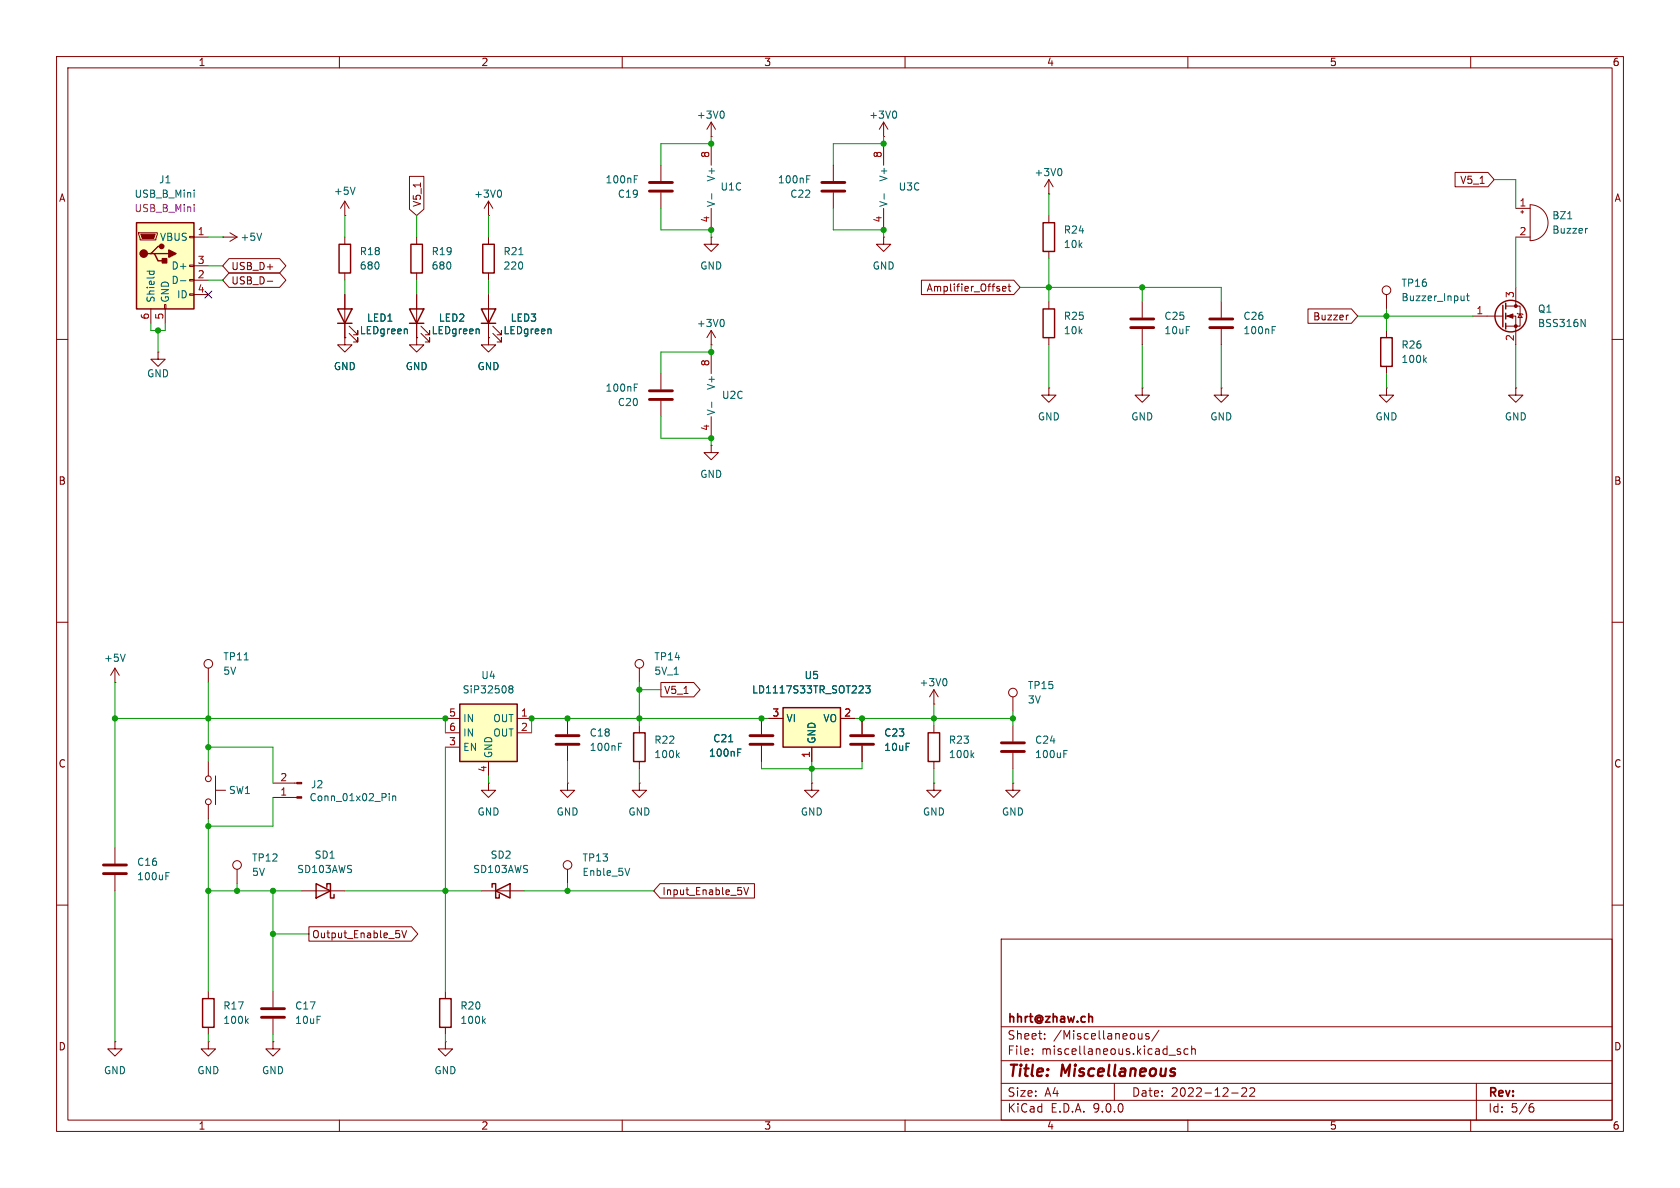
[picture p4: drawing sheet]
<svg xmlns="http://www.w3.org/2000/svg" width="297mm" height="210mm" viewBox="0 0 297 210" stroke-linecap="round" stroke-linejoin="round" font-family="sans-serif">
<g fill="none" stroke="#840000" stroke-width=".18">
<path d="M10 10h277v190h-277zM12 12h273v186h-273zM60 10v2M110 10v2M160 10v2M210 10v2M260 10v2M245.1 58.4v1.3M10 60h2M245.1 64.8v1.2M285 60h2M10 110h2"/>
<path d="M20.3 118.1l-.7 1.3M20.3 118.1l.8 1.3M20.3 118.1v2.6M285 110h2M20.3 120.7h.1M86.4 138.4v1.3h1.2l-1.2 1.3-1.3-1.3h1.3M86.4 138.4h.1M143.5 138.4v1.3h1.3l-1.3 1.3-1.3-1.3h1.3M143.5 138.4h.1M10 160h2M177 166h108v32h-108zM285 160h2"/>
<path d="M60 198v2M110 198v2M160 198v2M177 194.5h108M177 191.5h108M177 187.5h108M177 181.5h108M182.5 186.3v.1M182.5 185.5v.1M184.7 183.6v.1M184.7 182.8v.1M197 191.5v3"/>
<path d="M201.9 182.7v1M201.9 183.6l-.2 .1-.4-.1M203.1 182.8l-.4-.1-.2 .2 .1 .2 .5 .2v.3h-.6M204.9 182.1l-1.3 2M206.7 186.5h1.1M208.7 185.5l-.4-.1-.2 .2 .1 .2 .5 .2v.3h-.6M210 198v2M210 185.5l-.4-.1-.3 .3v.4l.2 .2h.5M210.7 185.5l.2-.1 .3 .1 .1 .9M210.7 184.9v1.5M217.7 193.2h1.2M219.5 192.4l.6-.1 .2 .1 .1 .3-.9 1.1h.9"/>
<path d="M221 192.4l.5-.1 .2 .1 .1 .3-.9 1.1h.9M260 198v2M261 191.5v6.5M270.6 195.7h.4l.2 .3-.1 .5-.5 .1M271 195.1l-.4 .1"/>
</g>
<path d="M192.9 179.7l.2 .2v.8" fill="none" stroke="#840000" stroke-width=".3"/>
<path d="M244.1 59.7h2v5.1h-2z" fill="none" stroke="#840000" stroke-width=".25"/>
<path d="M251.8 63.6l.4 .5M252.2 63.2l-.5 .5M22.1 115.6l-.4 1.3" fill="none" stroke="#006464" stroke-width=".18"/>
<path d="M24.1 39.4h10.2v15.2h-10.2z" fill="#ffffc2"/>
<path d="M24.1 39.4h10.2v15.2h-10.2zM26.7 44.8h.6l.6 1.3h1.3M27.3 44.8h2.5M28.6 43.6h-.7l-1.2 1.2h-.7M59.9 43.2h2.1v5.1h-2.1zM72.4 54.6h2.5l-1.2 2.6zM72.4 57.2h2.5M72.6 43.2h2.1v5.1h-2.1zM85.1 54.6h2.5l-1.2 2.6zM85.1 57.2h2.5M85.3 43.2h2.1v5.1h-2.1z" fill="none" stroke="#840000" stroke-width=".25"/>
<g fill="none" stroke="#840000" stroke-width=".18">
<path d="M61 38.1h.1M61 35.6l-.8 1.2M61 35.6l.7 1.2M61 35.6v2.5M86.4 38.1h.1M86.4 35.6v2.5M86.4 35.6l-.8 1.2M86.4 35.6l.7 1.2M185.4 34.3h.1M185.4 31.8l-.7 1.2M185.4 31.8l.8 1.2M185.4 31.8v2.5"/>
<path d="M24.5 41.1h3.3v.3l-.2 1h-2.8zM26.7 54.6v2.6M29.1 53.8h.2v.8h-.2zM29.2 54.6v2.6M33.5 41.8h.8v.2h-.8zM33.5 46.9h.8v.2h-.8zM33.5 49.4h.8v.3h-.8zM33.5 51.9h.8v.3h-.8zM34.3 41.9h2.5M34.3 47h2.5M34.3 49.5h2.5M34.3 52.1h2.5"/>
<path d="M61 41.9v1.3M61 48.3v1.2M73.7 59.7v1.3h1.2l-1.2 1.2-1.3-1.2h1.3M73.7 59.7h.1M73.7 41.9v1.3M73.7 48.3v1.2M73.7 52.1v7.6M74.4 58.9l1.5 1.6v-.8v.8h-.7M74.4 57.7l1.5 1.5v-.8v.8h-.7M86.4 59.7v1.3h1.2l-1.2 1.2-1.3-1.2h1.3M86.4 59.7h.1M86.4 41.9v1.3"/>
<path d="M86.4 48.3v1.2M86.4 52.1v7.6M87.1 58.9l1.5 1.6v-.8v.8h-.7M87.1 57.7l1.5 1.5v-.8v.8h-.7M201.9 53.3v2.8M201.9 58.2v2.8M215.9 53.3v2.8M215.9 58.2v2.8M27.9 62.2v1.3h1.3l-1.3 1.3-1.2-1.3h1.2M27.9 62.2h.1M125.7 78.7v1.3h1.3l-1.3 1.3-1.2-1.3h1.2M125.7 78.7h.1"/>
<path d="M201.9 68.6v1.3h1.3l-1.3 1.2-1.2-1.2h1.2M201.9 68.6h.1M215.9 68.6v1.3h1.3l-1.3 1.2-1.3-1.2h1.3M215.9 68.6h.1M113 118.1v2.6M134.6 127v2.8M134.6 131.8v2.8M152.4 127v2.8M152.4 131.8v2.8M165.1 124.5h.1M165.1 121.9l-.8 1.3M165.1 121.9l.8 1.3"/>
<path d="M165.1 121.9v2.6M179.1 123.2v2.5M179.1 128.3v2.8M179.1 133.1v2.8"/>
<circle cx="113" cy="117.3" r=".76"/>
<circle cx="179.1" cy="122.4" r=".76"/>
</g>
<path d="M24.9 41.4h2.5l-.2 .8h-2.1z" fill="#840000" stroke="#840000" stroke-width=".18"/>
<g fill="#840000" stroke="#840000" stroke-width=".25">
<path d="M28.7 45.7h.8v.8h-.8z"/>
<path d="M29.8 44.2l1.3 .6-1.3 .7z"/>
<circle cx="25.4" cy="44.8" r=".63"/>
<circle cx="28.6" cy="43.6" r=".38"/>
</g>
<g fill="none" stroke="#006464" stroke-width=".18">
<path d="M34.3 33.6v.1M34.3 34v.9M62.8 33.1l-.4 1.3M88.4 33.6a.79 .79 0 0 1 0 1.3M187.4 29.8a.79 .79 0 0 1 0 1.3M26 47.9h1.2M26.5 47.9l-.1 .4M27.2 47.9v.4M31.9 49.6h1M84.7 58.2v.8M91.7 45h.8M97.4 58.2v.8"/>
<path d="M224.9 58.3h.4M224.9 57.7h.6M167.1 120a.79 .79 0 0 1 0 1.2M128.8 131.1h.7M130.4 133h.4M130.4 132.4h.6M188.1 133.3h.4M188.1 132.7h.6"/>
</g>
<path d="M34.3 36.1v.2M34.3 36.6v.8" fill="none" stroke="#840084" stroke-width=".18"/>
<path d="M199.9 56.4h4.1M199.9 57.9h4.1M213.9 56.4h4M213.9 57.9h4M132.6 130h4.1M132.6 131.6h4.1M150.4 130h4M150.4 131.6h4M177 131.3h4.1M177 132.8h4.1" fill="none" stroke="#840000" stroke-width=".51"/>
<path d="M138.4 125.1h10.2v7h-10.2z" fill="#ffffc2"/>
<g fill="none" stroke="#840000" stroke-width=".25">
<path d="M184.4 39.4h2v5.1h-2zM59.7 54.6h2.5l-1.2 2.6zM59.7 57.2h2.5M184.4 54.6h2v5.1h-2zM265.7 54v3.8M266.2 53.6v1M266.2 55.4v1M266.2 57.2v1M112 129.5h2v5.1h-2zM138.4 125.1h10.2v7h-10.2zM164.1 129.5h2v5.1h-2zM55.9 156.2l2.5 1.3-2.5 1.3z"/>
<path d="M57.8 156.8v-.6h.6v2.6h.7v-.7M35.8 176.5h2v5.1h-2zM77.7 176.5h2.1v5.1h-2.1z"/>
<circle cx="267.1" cy="55.9" r="2.79"/>
</g>
<g fill="none" stroke="#840000" stroke-width=".18">
<path d="M116.8 29.2v2.8M116.8 34v2.8M125.7 24.1h.1M125.7 21.6v2.5M125.7 25.4v3.8M125.7 36.8v3.8M125.7 21.6l-.7 1.3M125.7 21.6l.8 1.3M147.3 29.2v2.8M147.3 34v2.8M156.2 24.1h.1M156.2 21.6l-.8 1.3"/>
<path d="M156.2 21.6l.8 1.3M156.2 21.6v2.5M156.2 25.4v3.8M156.2 36.8v3.8M185.4 38.1v1.3M268 36.8h2.5M268.9 37.5h.5M269.1 37.2v.5M270.5 36.2a3.2 3.2 0 0 1 3.2 3.2 3.2 3.2 0 0 1-3.2 3.1zM39.4 41.9h.1M39.4 41.9h2.5M40.6 41.1l1.3 .8"/>
<path d="M41.9 41.9l-1.3 .8M61 59.7v1.3h1.2l-1.2 1.2-1.3-1.2h1.3M61 59.7h.1M61 52.1v7.6M61.7 58.9l1.5 1.6v-.8v.8h-.7M61.7 57.7l1.5 1.5v-.8v.8h-.7M125.7 41.9v1.3h1.3l-1.3 1.3-1.2-1.3h1.2M125.7 41.9h.1M125.7 58.4l-.7 1.3M125.7 58.4l.8 1.3M125.7 58.4v2.6M156.2 41.9v1.3h1.3l-1.3 1.3-1.3-1.3h1.3"/>
<path d="M156.2 41.9h.1M185.4 44.5v1.2M185.4 53.3v1.3M185.4 59.7v1.3M245.1 52.1v2.5M260.3 55.9h5.4M266.2 54.1h2.5v3.6h-2.5M266.2 55.9h1.8v5.1M268 41.9h2.5M268 50.8v3.3M268.2 55.4l.2 .1h.7l.1 .1M268.7 55.5l.4 .6h-.7z"/>
<path d="M116.8 66v2.8M116.8 70.9v2.8M125.7 61h.1M125.7 62.2v3.8M125.7 73.7v3.8M185.4 68.6v1.3h1.3l-1.3 1.2-1.3-1.2h1.3M185.4 68.6h.1M245.1 68.6v1.3h1.3l-1.3 1.2-1.3-1.2h1.3M245.1 68.6h.1M268 68.6v1.3h1.2l-1.2 1.2-1.3-1.2h1.3M268 68.6h.1M36.8 134.6v2.6"/>
<path d="M38.1 139.7h1.8M38.1 137.2v5M48.3 138.4h4.2M100.3 127v2.8M100.3 131.8v2.8M113 138.4v1.3h1.3l-1.3 1.3-1.2-1.3h1.2M113 138.4h.1M113 128.3v1.2M113 134.6v1.3M135.9 127h2.5M143.5 132.1v2.5M148.6 127h2.5"/>
<path d="M165.1 138.4v1.3h1.3l-1.3 1.3-1.3-1.3h1.3M165.1 138.4h.1M165.1 128.3v1.2M165.1 134.6v1.3M179.1 138.4v1.3h1.2l-1.2 1.3-1.3-1.3h1.3M179.1 138.4h.1M20.3 149.9v2.8M20.3 154.7v2.8M36.8 142.2v2.6M41.9 153.7v2.5M48.3 141h4.2M53.3 157.5h7.7"/>
<path d="M36.8 175.3v1.2M48.3 175.3v2.8M78.7 175.3v1.2M20.3 184.2v1.2h1.3l-1.3 1.3-1.3-1.3h1.3M20.3 184.2h.1M36.8 184.2v1.2h1.3l-1.3 1.3-1.2-1.3h1.2M36.8 184.2h.1M36.8 181.6v1.3M48.3 184.2v1.2h1.2l-1.2 1.3-1.3-1.3h1.3M48.3 184.2h.1M48.3 180.1v2.8M78.7 184.2v1.2h1.3l-1.3 1.3-1.2-1.3h1.2"/>
<path d="M78.7 184.2h.1M78.7 181.6v1.3"/>
<circle cx="245.1" cy="51.3" r=".76"/>
<circle cx="36.8" cy="137.7" r=".51"/>
<circle cx="36.8" cy="141.7" r=".51"/>
<circle cx="41.9" cy="152.9" r=".76"/>
</g>
<g fill="none" stroke="#006464" stroke-width=".18">
<path d="M127.7 19.6a.79 .79 0 0 1 0 1.3M158.2 19.6a.79 .79 0 0 1 0 1.3M112.1 31.7h.5M112.1 31.1h.6M125.8 34.2v1M142.6 31.7h.4M142.6 31.1h.6M156.3 34.2v1M277.2 38.7h.7M46.3 41.2l-.5 1.3M72 58.2v.8M127.7 56.5a.79 .79 0 0 1 0 1.2"/>
<path d="M258.8 52.3v.9M258.8 53l-.2 .2M259.3 52.3h.4M259.4 51.9v1.1l.3 .2M279.5 56.5l.7 1.2v-1.2M280.7 40.4h-.3M112.1 68.5h.5M112.1 67.9h.6M125.8 71.1v.9M109.3 132h.5M109.3 131.4h.6M119.7 133.4l.4 .5"/>
<path d="M120.1 133.1l-.5 .5M153 121.2h.8l-.4 .5 .4 .1v.6l-.2 .1-.6-.1M171.8 133.4l.4 .5M172.2 133.1l-.5 .5M29.3 154.9h.4M29.3 154.2h.6M68.8 140.3v.1M68.8 140.7v.8M69.4 140.7v.8M69.4 140.8l.2-.1 .3 .1 .1 .7M43.5 180.4l.4 .5M43.9 180.1l-.5 .5"/>
<path d="M85.4 180.4l.4 .5M85.8 180.1l-.5 .5"/>
</g>
<g fill="#840000" stroke="#840000" stroke-width=".18">
<path d="M266.4 55.9l1.1-.4v.8z"/>
<path d="M52.5 140.8h.8v.3h-.8z"/>
<path d="M52.5 138.3h.8v.3h-.8z"/>
<circle cx="268" cy="54.1" r=".25"/>
<circle cx="268" cy="57.7" r=".25"/>
</g>
<path d="M114.8 33.8h4.1M114.8 32.3h4.1M145.3 33.8h4.1M145.3 32.3h4.1M114.8 70.6h4.1M114.8 69.1h4.1M98.3 130h4.1M98.3 131.6h4.1M18.3 152.9h4.1M18.3 154.4h4.1M46.2 178.3h4.1M46.2 179.8h4.1" fill="none" stroke="#840000" stroke-width=".51"/>
<path d="M81.3 124.5h10.1v10.1h-10.1z" fill="#ffffc2"/>
<path d="M81.3 124.5h10.1v10.1h-10.1zM87 156.8v-.6h.6v2.6h.7v-.7M87.6 157.5l2.6-1.3v2.6z" fill="none" stroke="#840000" stroke-width=".25"/>
<g fill="none" stroke="#840000" stroke-width=".18">
<path d="M72.4 31.2h2.5v5.8l-1.2 1.1-1.3-1.1zM257.2 30.5h5.8l1.2 1.3-1.2 1.2h-5.8zM40.5 45.7h8.9l1.1 1.3-1.1 1.3h-8.9l-1.1-1.3zM40.5 48.3h8.9l1.1 1.2-1.1 1.3h-8.9l-1.1-1.3zM47.2 49.7h1M61 59.7h.1M61 52.1v2.5M61 57.2v2.5M73.7 59.7h.1M73.7 52.1v2.5M73.7 57.2v2.5M86.4 59.7h.1"/>
<path d="M86.4 52.1v2.5M86.4 57.2v2.5M162.9 49.5h16.3l1.1 1.3-1.1 1.3h-16.3zM177.2 51l.6-.1v-.2l-.4-.1-.2 .2 .1 .6h.5M178.2 50.6h.5M178.4 50.2v1.1l.3 .2M231.2 54.6h7.7l1.1 1.3-1.1 1.3h-7.7zM238.4 55.7l-.3 .1M36.8 118.1v2.6M78.7 127h2.6M78.7 129.5h2.6M78.7 132.1h2.6"/>
<path d="M86.4 134.6v2.6M91.4 127h2.6M91.4 129.5h2.6M100.3 138.4v1.3h1.3l-1.3 1.3-1.2-1.3h1.2M100.3 138.4h.1M116.8 120.6h5.8l1.2 1.3-1.2 1.3h-5.8zM134.6 127v2.8M134.6 131.8v2.8M135.9 127h2.5M143.5 132.1v2.5M148.6 127h2.5M152.4 127v2.8"/>
<path d="M152.4 131.8v2.8M85.1 157.5h7.6M100.3 153.7v2.5M116.7 156.2h16.7v2.6h-16.7l-1.1-1.3zM131.5 156.9l.4 1.3 .4-1.3M54.6 163.8h18.2l1.1 1.3-1.1 1.3h-18.2zM70.6 165.1v.5M71 164.5l.5 1.3 .4-1.3"/>
<circle cx="36.8" cy="117.3" r=".76"/>
<circle cx="100.3" cy="152.9" r=".76"/>
</g>
<path d="M72 58.2v.8M84.7 58.2v.8M97.4 58.2v.8M43.2 116.7h.7M90.2 121.8l-.2-.3 .2-.3h.2l.3 .3-.3 .3M90.2 121.8l-.2 .2v.4l.2 .1 .4-.1 .1-.1v-.3l-.3-.2M90.2 121.8h.2M128.8 131.1h.7M130.4 133h.4M130.4 132.4h.6M153 121.2h.8l-.4 .5 .4 .1v.6l-.2 .1-.6-.1M111.3 153.5l-.4 1.3" fill="none" stroke="#006464" stroke-width=".18"/>
<g fill="none" stroke="#009600" stroke-width=".18">
<path d="M61 38.1v3.8M73.7 38.1v3.8M86.4 38.1v3.8M116.8 36.8v3.8h8.9v1.3M125.7 24.1v1.3h-8.9v3.8M147.3 36.8v3.8h8.9v1.3M156.2 24.1v1.3h-8.9v3.8M185.4 34.3v3.8M264.2 31.8h3.8v5M26.7 57.2v1.2h2.5v-1.2M27.9 58.4v3.8M36.8 47h2.6"/>
<path d="M36.8 49.5h2.6M36.8 41.9h2.6M61 49.5v2.6M73.7 49.5v2.6M86.4 49.5v2.6M180.3 50.8h35.6v2.5M185.4 45.7v7.6M201.9 50.8v2.5M240 55.9h20.3M245.1 54.6v3.8M268 41.9v8.9M116.8 73.7v3.8h8.9v1.2"/>
<path d="M125.7 61v1.2h-8.9v3.8M185.4 61v7.6M201.9 61v7.6M215.9 61v7.6M245.1 66v2.6M268 61v7.6M20.3 127h58.4v2.5M20.3 120.7v29.2M36.8 132.1h11.5v6.3M36.8 120.7v13.9M78.7 132.1v43.2M86.4 137.2v1.2"/>
<path d="M100.3 134.6v3.8M113 120.7v7.6M113 135.9v2.5M113 121.9h3.8M134.6 134.6v1.3h17.8v-1.3M135.9 127h-41.9v2.5M143.5 134.6v3.8M151.1 127h28M165.1 124.5v3.8M165.1 135.9v2.5M179.1 125.7v2.6M179.1 135.9v2.5"/>
<path d="M20.3 157.5v26.7M36.8 157.5h16.5M36.8 144.8v30.5M41.9 156.2v1.3M48.3 141v5.1h-11.5M48.3 157.5v17.8M61 157.5h24.1M92.7 157.5h22.9M100.3 156.2v1.3M48.3 165.1h6.3M36.8 182.9v1.3M48.3 182.9v1.3"/>
<path d="M78.7 182.9v1.3"/>
</g>
<path d="M36.2 51.5l1.2 1.2M37.4 51.5l-1.2 1.2" fill="none" stroke="#000084" stroke-width=".18"/>
<g fill="#009600" stroke="#009600" stroke-width=".18">
<circle cx="152.4" cy="127" r=".46"/>
<circle cx="125.7" cy="77.5" r=".46"/>
<circle cx="134.6" cy="127" r=".46"/>
<circle cx="113" cy="121.9" r=".46"/>
<circle cx="179.1" cy="127" r=".46"/>
<circle cx="165.1" cy="127" r=".46"/>
<circle cx="143.5" cy="135.9" r=".46"/>
<circle cx="41.9" cy="157.5" r=".46"/>
<circle cx="36.8" cy="157.5" r=".46"/>
<circle cx="48.3" cy="157.5" r=".46"/>
<circle cx="48.3" cy="165.1" r=".46"/>
<circle cx="36.8" cy="146.1" r=".46"/>
<circle cx="94" cy="127" r=".46"/>
<circle cx="78.7" cy="127" r=".46"/>
<circle cx="36.8" cy="132.1" r=".46"/>
<circle cx="36.8" cy="127" r=".46"/>
<circle cx="20.3" cy="127" r=".46"/>
<circle cx="201.9" cy="50.8" r=".46"/>
<circle cx="245.1" cy="55.9" r=".46"/>
<circle cx="156.2" cy="40.6" r=".46"/>
<circle cx="185.4" cy="50.8" r=".46"/>
<circle cx="156.2" cy="25.4" r=".46"/>
<circle cx="125.7" cy="40.6" r=".46"/>
<circle cx="125.7" cy="25.4" r=".46"/>
<circle cx="125.7" cy="62.2" r=".46"/>
<circle cx="113" cy="127" r=".46"/>
<circle cx="78.7" cy="157.5" r=".46"/>
<circle cx="100.3" cy="157.5" r=".46"/>
<circle cx="100.3" cy="127" r=".46"/>
<circle cx="27.9" cy="58.4" r=".46"/>
</g>
<g font-size="2.8" fill="#840000">
<text x="178" y="190.9">Title:</text>
<text x="187.7" y="190.9">Miscellaneous</text>
</g>
<g font-size="2.1" fill="#840000">
<text x="178" y="184">Sheet:</text>
<text x="178" y="181.2">hhrt@zhaw.ch</text>
<text x="186.2" y="184">/Miscellaneous/</text>
<text x="178" y="186.7">File:</text>
<text x="184.1" y="186.7">miscellaneous.kicad_sch</text>
<text x="178" y="196.9">KiCad</text>
<text x="178" y="194.1">Size:</text>
<text x="184.7" y="194.1">A4</text>
<text x="185.7" y="196.9">E.D.A.</text>
<text x="193.3" y="196.9">9.0.0</text>
<text x="200" y="194.1">Date:</text>
<text x="207" y="194.1">2022-12-22</text>
<text x="263" y="194.3">Rev:</text>
<text x="263" y="196.9">Id:</text>
<text x="267.1" y="196.9">5/6</text>
</g>
<g font-size="1.8" fill="#840000">
<text x="35" y="11.9">1</text>
<text x="85" y="11.9">2</text>
<text x="135" y="11.9">3</text>
<text x="185" y="11.9">4</text>
<text x="235" y="11.9">5</text>
<text x="285" y="11.9">6</text>
<text x="10.3" y="35.9">A</text>
<text x="258.1" y="32.7">V5_1</text>
<text x="285.3" y="35.9">A</text>
<text x="74.6" y="36.7" transform="rotate(-90 74.6 36.7)">V5_1</text>
<text x="40.8" y="47.9">USB_D+</text>
<text x="40.8" y="50.5">USB_D-</text>
<text x="163.7" y="51.8">Amplifier_Offset</text>
<text x="232" y="56.8">Buzzer</text>
<text x="10.3" y="85.9">B</text>
<text x="285.3" y="85.9">B</text>
<text x="117.3" y="122.9">V5_1</text>
<text x="10.3" y="135.9">C</text>
<text x="285.3" y="135.9">C</text>
<text x="117" y="158.4">Input_Enable_5V</text>
<text x="55.1" y="166.1">Output_Enable_5V</text>
<text x="10.3" y="185.9">D</text>
<text x="285.3" y="185.9">D</text>
<text x="35" y="199.9">1</text>
<text x="85" y="199.9">2</text>
<text x="135" y="199.9">3</text>
<text x="185" y="199.9">4</text>
<text x="235" y="199.9">5</text>
<text x="285" y="199.9">6</text>
</g>
<g font-size="1.8" fill="#006464">
<text x="123.1" y="21.2">+3V0</text>
<text x="153.6" y="21.2">+3V0</text>
<text x="23.7" y="35.2">USB_B_Mini</text>
<text x="28" y="32.6">J1</text>
<text x="58.9" y="34.6">+5V</text>
<text x="83.7" y="35.2">+3V0</text>
<text x="107" y="32.6">100nF</text>
<text x="109.1" y="35.2">C19</text>
<text x="126.6" y="32.2" transform="rotate(-90 126.6 32.2)">V+</text>
<text x="127.3" y="33.9">U1C</text>
<text x="137.4" y="32.6">100nF</text>
<text x="139.6" y="35.2">C22</text>
<text x="157.1" y="32.2" transform="rotate(-90 157.1 32.2)">V+</text>
<text x="158.8" y="33.9">U3C</text>
<text x="182.8" y="31.3">+3V0</text>
<text x="126.6" y="36.7" transform="rotate(-90 126.6 36.7)">V-</text>
<text x="157.1" y="36.7" transform="rotate(-90 157.1 36.7)">V-</text>
<text x="188" y="41.5">R24</text>
<text x="274.3" y="39">BZ1</text>
<text x="274.3" y="41.5">Buzzer</text>
<text x="28.2" y="42.8">VBUS</text>
<text x="30.2" y="47.9">D+</text>
<text x="42.4" y="42.8">+5V</text>
<text x="63.5" y="47.9">680</text>
<text x="63.5" y="45.3">R18</text>
<text x="76.2" y="47.9">680</text>
<text x="76.2" y="45.3">R19</text>
<text x="88.9" y="47.9">220</text>
<text x="88.9" y="45.3">R21</text>
<text x="123.7" y="47.9">GND</text>
<text x="154.2" y="47.9">GND</text>
<text x="188" y="44">10k</text>
<text x="27.5" y="53.6" transform="rotate(-90 27.5 53.6)">Shield</text>
<text x="30.1" y="53.6" transform="rotate(-90 30.1 53.6)">GND</text>
<text x="30.2" y="50.4">D-</text>
<text x="31.2" y="52.9">ID</text>
<text x="247.7" y="53.4">Buzzer_Input</text>
<text x="247.7" y="50.9">TP16</text>
<text x="63.5" y="59.3">LEDgreen</text>
<text x="64.8" y="57.1">LED1</text>
<text x="76.2" y="59.3">LEDgreen</text>
<text x="77.5" y="57.1">LED2</text>
<text x="88.9" y="59.3">LEDgreen</text>
<text x="90.2" y="57.1">LED3</text>
<text x="123.1" y="58">+3V0</text>
<text x="188" y="59.3">10k</text>
<text x="188" y="56.7">R25</text>
<text x="205.7" y="56.7">C25</text>
<text x="205.7" y="59.3">10uF</text>
<text x="219.7" y="59.3">100nF</text>
<text x="219.7" y="56.7">C26</text>
<text x="271.8" y="55.5">Q1</text>
<text x="271.8" y="58">BSS316N</text>
<text x="58.9" y="65.6">GND</text>
<text x="71.6" y="65.6">GND</text>
<text x="84.3" y="65.6">GND</text>
<text x="247.7" y="61.8">R26</text>
<text x="247.7" y="64.4">100k</text>
<text x="25.9" y="66.9">GND</text>
<text x="107" y="69.4">100nF</text>
<text x="109.1" y="72">C20</text>
<text x="126.6" y="69" transform="rotate(-90 126.6 69)">V+</text>
<text x="127.5" y="70.7">U2C</text>
<text x="126.6" y="73.5" transform="rotate(-90 126.6 73.5)">V-</text>
<text x="183.4" y="74.5">GND</text>
<text x="199.9" y="74.5">GND</text>
<text x="213.9" y="74.5">GND</text>
<text x="243.1" y="74.5">GND</text>
<text x="265.9" y="74.5">GND</text>
<text x="123.7" y="84.7">GND</text>
<text x="18.3" y="117.2">+5V</text>
<text x="39.4" y="119.5">5V</text>
<text x="39.4" y="116.9">TP11</text>
<text x="115.6" y="116.9">TP14</text>
<text x="115.6" y="119.5">5V_1</text>
<text x="81.7" y="122.8">SiP32508</text>
<text x="85" y="120.2">U4</text>
<text x="132.9" y="122.8">LD1117S33TR_SOT223</text>
<text x="142.1" y="120.2">U5</text>
<text x="162.5" y="121.5">+3V0</text>
<text x="181.6" y="124.6">3V</text>
<text x="181.6" y="122">TP15</text>
<text x="81.8" y="127.9">IN</text>
<text x="81.8" y="130.4">IN</text>
<text x="87.1" y="127.9">OUT</text>
<text x="87.1" y="130.4">OUT</text>
<text x="104.1" y="130.4">C18</text>
<text x="115.6" y="131.7">R22</text>
<text x="126" y="131.4">C21</text>
<text x="138.9" y="127.9">VI</text>
<text x="144.4" y="131.6" transform="rotate(-90 144.4 131.6)">GND</text>
<text x="145.5" y="127.9">VO</text>
<text x="156.2" y="130.4">C23</text>
<text x="167.6" y="131.7">R23</text>
<text x="182.9" y="131.7">C24</text>
<text x="81.8" y="132.9">EN</text>
<text x="87.2" y="134.1" transform="rotate(-90 87.2 134.1)">GND</text>
<text x="104.1" y="132.9">100nF</text>
<text x="115.6" y="134.2">100k</text>
<text x="125.2" y="134">100nF</text>
<text x="156.2" y="132.9">10uF</text>
<text x="167.6" y="134.2">100k</text>
<text x="182.9" y="134.2">100uF</text>
<text x="40.4" y="140.6">SW1</text>
<text x="54.6" y="141.8">Conn_01x02_Pin</text>
<text x="54.9" y="139.5">J2</text>
<text x="84.3" y="144.4">GND</text>
<text x="98.3" y="144.4">GND</text>
<text x="111" y="144.4">GND</text>
<text x="141.5" y="144.4">GND</text>
<text x="163.1" y="144.4">GND</text>
<text x="177" y="144.4">GND</text>
<text x="24.1" y="155.8">100uF</text>
<text x="24.1" y="153.3">C16</text>
<text x="44.5" y="155">5V</text>
<text x="44.5" y="152.5">TP12</text>
<text x="52.4" y="154.5">SD103AWS</text>
<text x="55.5" y="152">SD1</text>
<text x="83.6" y="154.5">SD103AWS</text>
<text x="86.6" y="152">SD2</text>
<text x="102.9" y="155">Enble_5V</text>
<text x="102.9" y="152.5">TP13</text>
<text x="39.4" y="178.7">R17</text>
<text x="52.1" y="178.7">C17</text>
<text x="81.3" y="178.7">R20</text>
<text x="39.4" y="181.2">100k</text>
<text x="52.1" y="181.2">10uF</text>
<text x="81.3" y="181.2">100k</text>
<text x="18.3" y="190.1">GND</text>
<text x="34.8" y="190.1">GND</text>
<text x="46.2" y="190.1">GND</text>
<text x="76.7" y="190.1">GND</text>
</g>
<g font-size="1.8" fill="#a90000">
<text x="125.5" y="28" transform="rotate(-90 125.5 28)">8</text>
<text x="156" y="28" transform="rotate(-90 156 28)">8</text>
<text x="34.9" y="41.7">1</text>
<text x="125.5" y="39.4" transform="rotate(-90 125.5 39.4)">4</text>
<text x="156" y="39.4" transform="rotate(-90 156 39.4)">4</text>
<text x="268.5" y="36.6">1</text>
<text x="268.5" y="41.7">2</text>
<text x="34.9" y="46.7">3</text>
<text x="34.9" y="49.3">2</text>
<text x="34.9" y="51.8">4</text>
<text x="267.7" y="52.8" transform="rotate(-90 267.7 52.8)">3</text>
<text x="26.4" y="56.6" transform="rotate(-90 26.4 56.6)">6</text>
<text x="29" y="56.6" transform="rotate(-90 29 56.6)">5</text>
<text x="260.9" y="55.6">1</text>
<text x="125.5" y="64.8" transform="rotate(-90 125.5 64.8)">8</text>
<text x="267.7" y="60.4" transform="rotate(-90 267.7 60.4)">2</text>
<text x="125.5" y="76.3" transform="rotate(-90 125.5 76.3)">4</text>
<text x="79.3" y="126.7">5</text>
<text x="79.3" y="129.3">6</text>
<text x="79.3" y="131.8">3</text>
<text x="92" y="126.7">1</text>
<text x="92" y="129.3">2</text>
<text x="136.5" y="126.7">3</text>
<text x="149.2" y="126.7">2</text>
<text x="86.1" y="136.6" transform="rotate(-90 86.1 136.6)">4</text>
<text x="143.3" y="134.1" transform="rotate(-90 143.3 134.1)">1</text>
<text x="49.5" y="140.7">1</text>
<text x="49.5" y="138.2">2</text>
</g>
<text font-size="1.8" fill="#840084" x="23.7" y="37.7">USB_B_Mini</text>
</svg>
